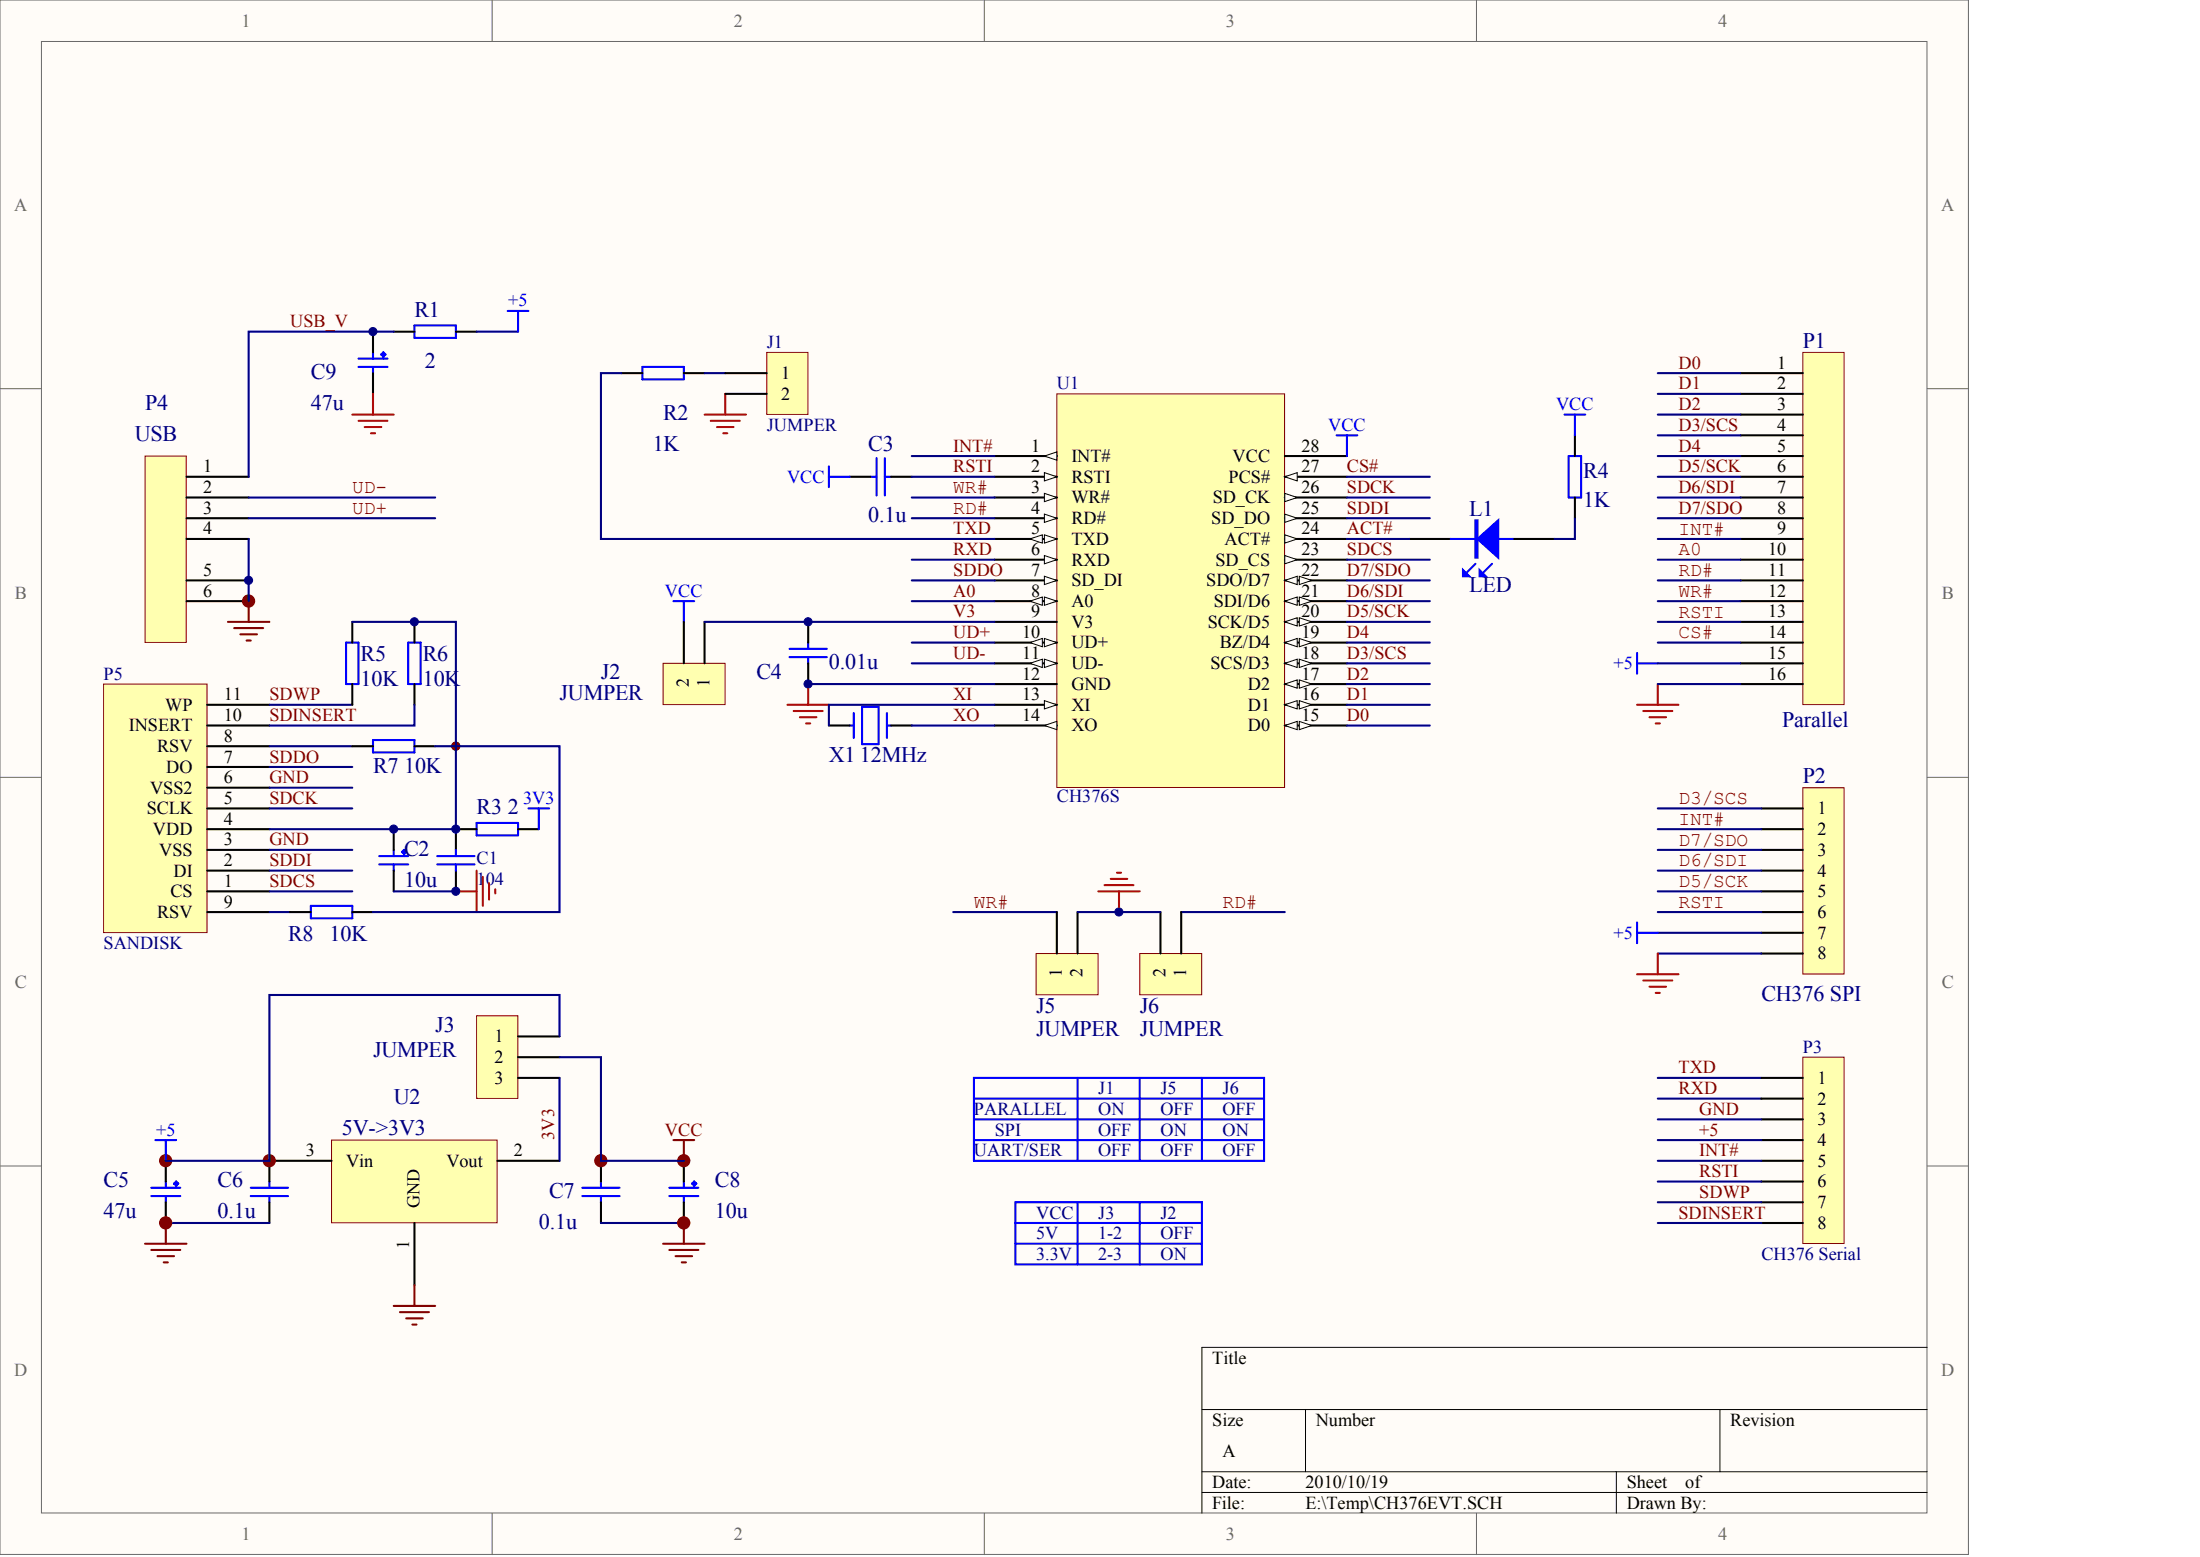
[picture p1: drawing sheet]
<svg xmlns="http://www.w3.org/2000/svg" width="840mm" height="594mm" viewBox="0 0 840 594" stroke-linecap="round" stroke-linejoin="round" font-family="sans-serif">
<g fill="#fffcf8" stroke="#696969" stroke-width=".38">
<path d="M0 0h751.2v593.1h-751.2z"/>
<path d="M15.8 15.8h719.6v561.5h-719.6z"/>
</g>
<path d="M187.8 0v15.8M375.7 0v15.8M563.5 0v15.8M0 148.3h15.8M735.5 148.3h15.8M0 296.6h15.8M735.5 296.6h15.8M0 444.9h15.8M735.5 444.9h15.8M187.8 577.4v15.8M375.7 577.4v15.8M563.5 577.4v15.8" fill="none" stroke="#696969" stroke-width=".38"/>
<path d="M735.5 514.1h-276.8v63.3M458.7 537.8h276.8M498.2 537.8v23.7M656.4 537.8v23.7M458.7 561.5h276.8M458.7 569.5h276.8M616.9 561.5v15.9" fill="none" stroke="#000" stroke-width=".38"/>
<g fill="#000080" stroke="#000080" stroke-width=".38">
<circle cx="63.2" cy="466.6" r="1.54"/>
<circle cx="63.2" cy="442.9" r="1.54"/>
<circle cx="94.9" cy="229.3" r="1.54"/>
<circle cx="102.8" cy="442.9" r="1.54"/>
<circle cx="173.9" cy="284.7" r="1.54"/>
<circle cx="229.3" cy="442.9" r="1.54"/>
<circle cx="260.9" cy="466.6" r="1.54"/>
<circle cx="260.9" cy="442.9" r="1.54"/>
</g>
<g fill="none" stroke="#00f" stroke-width=".79">
<path d="M57.7 456.4h11.1M57.7 453.2h11.1M63.3 450.8v2.4M63.3 456.4v2.3M66.4 451.6l.8 .8 .8-.8M66.4 451.6h1.6M67.2 450.8l-.8 .8M67.2 450.8l.8 .8M67.2 450.8v2.4M95.7 456.4h14.2M95.7 453.2h14.2M102.8 450.8v2.4"/>
<path d="M102.8 456.4v2.3"/>
</g>
<path d="M63.3 442.9v7.9M63.3 458.7v7.9M102.8 442.9v7.9M102.8 458.7v7.9" fill="none" stroke="#000" stroke-width=".79"/>
<path d="M55.4 474.5h15.8M57.7 476.9h11.1M60.1 479.3h6.3M63.3 466.6v7.9M62.5 481.7h1.6" fill="none" stroke="#800000" stroke-width=".79"/>
<path d="M126.5 435h63.2v31.6h-63.2z" fill="#ffffb0" stroke="#800000" stroke-width=".38"/>
<path d="M102.8 442.9h23.7M189.8 442.9h23.7M229.3 442.9v7.9M229.3 458.7v7.9M261 442.9v7.9M261 458.7v7.9M158.2 466.6v23.8" fill="none" stroke="#000" stroke-width=".79"/>
<g fill="none" stroke="#00f" stroke-width=".79">
<path d="M222.2 456.4h14.3M222.2 453.2h14.3M229.3 450.8v2.4M229.3 456.4v2.3M255.4 456.4h11.1M255.4 453.2h11.1M261 450.8v2.4M261 456.4v2.3M264.1 451.6l.8 .8 .8-.8M264.1 451.6h1.6M264.9 450.8l-.8 .8M264.9 450.8l.8 .8"/>
<path d="M264.9 450.8v2.4"/>
</g>
<path d="M257 435h7.9M261 435v7.9M253.1 474.5h15.8M255.4 476.9h11.1M257.8 479.3h6.3M261 466.6v7.9M150.3 498.3h15.8M158.2 490.4v7.9M260.2 481.7h1.6M152.6 500.6h11.1M155 503h6.3M157.4 505.4h1.6" fill="none" stroke="#800000" stroke-width=".79"/>
<path d="M63.3 466.6h39.5M229.3 466.6h31.7" fill="none" stroke="#000080" stroke-width=".79"/>
<g fill="#800000" stroke="#800000" stroke-width=".38">
<circle cx="229.3" cy="442.9" r="2.33"/>
<circle cx="63.2" cy="442.9" r="2.33"/>
<circle cx="63.2" cy="466.6" r="2.33"/>
<circle cx="260.9" cy="442.9" r="2.33"/>
<circle cx="260.9" cy="466.6" r="2.33"/>
<circle cx="102.8" cy="442.9" r="2.33"/>
</g>
<path d="M55.4 174h15.7v71.1h-15.7z" fill="#ffffb0" stroke="#800000" stroke-width=".38"/>
<path d="M150.3 126.6h7.9M174 126.6h7.9M237.3 142.4h7.9M261 142.4h7.9M71.2 181.9h23.7M71.2 189.8h23.7M71.2 197.7h23.7M71.2 205.6h23.7M71.2 221.5h23.7M71.2 229.4h23.7M316.3 276.8h7.9M340.1 276.8h7.9" fill="none" stroke="#000" stroke-width=".79"/>
<path d="M87 237.3h15.8M89.4 239.7h11M94.9 229.4v7.9M91.7 242h6.4M94.1 244.4h1.6" fill="none" stroke="#800000" stroke-width=".79"/>
<path d="M193.8 118.6h7.9M197.7 118.6v8M158.2 124.2h15.8v4.7h-15.8zM245.2 140h15.8v4.7h-15.8zM324.2 276.8h1.6M325.8 272.1v9.5M329 269.7h6.3v14.2h-6.3zM338.5 272.1v9.5M338.5 276.8h1.6M59.3 435h7.9M63.3 435v7.9" fill="none" stroke="#00f" stroke-width=".79"/>
<path d="M150.3 126.6h-55.4v55.3M181.9 126.6h15.8M94.9 189.8h71.2M94.9 197.7h71.2M94.9 205.6v23.8" fill="none" stroke="#000080" stroke-width=".79"/>
<circle cx="94.9" cy="229.3" r="2.33" fill="#800000" stroke="#800000" stroke-width=".38"/>
<path d="M268.9 158.2h15.8M276.8 150.3v7.9M271.3 160.6h11M273.6 162.9h6.4M276 165.3h1.6" fill="none" stroke="#f00" stroke-width=".79"/>
<path d="M688 134.5h15.8v134.3h-15.8z" fill="#ffffb0" stroke="#800000" stroke-width=".38"/>
<g fill="none" stroke="#000" stroke-width=".79">
<path d="M664.3 142.4h23.7M664.3 150.3h23.7M664.3 158.2h23.7M664.3 166.1h23.7M664.3 174h23.7M664.3 181.9h23.7M664.3 189.8h23.7M664.3 197.7h23.7M664.3 205.6h23.7M664.3 213.6h23.7M664.3 221.5h23.7M664.3 229.4h23.7"/>
<path d="M664.3 237.3h23.7M664.3 245.2h23.7M664.3 253.1h23.7M664.3 261h23.7"/>
</g>
<path d="M624.8 249.1v8M624.8 253.1h7.9" fill="none" stroke="#00f" stroke-width=".79"/>
<path d="M624.8 268.9h15.8M627.1 271.3h11.1M629.5 273.7h6.3M631.9 276h1.6M632.7 261v7.9" fill="none" stroke="#f00" stroke-width=".79"/>
<g fill="none" stroke="#000080" stroke-width=".79">
<path d="M632.7 142.4h31.6M632.7 150.3h31.6M632.7 158.2h31.6M632.7 166.1h31.6M632.7 174h31.6M632.7 197.7h31.6M632.7 181.9h31.6M632.7 189.8h31.6M632.7 213.6h31.6M632.7 205.6h31.6M632.7 237.3h31.6M632.7 229.4h31.6"/>
<path d="M632.7 221.5h31.6M632.7 253.1h31.6M632.7 245.2h31.6M632.7 261h31.6"/>
</g>
<path d="M688 300.6h15.8v71.1h-15.8z" fill="#ffffb0" stroke="#800000" stroke-width=".38"/>
<path d="M672.2 308.5h15.8M672.2 316.4h15.8M672.2 324.3h15.8M672.2 332.2h15.8M672.2 340.1h15.8M672.2 348h15.8M672.2 355.9h15.8M672.2 363.8h15.8" fill="none" stroke="#000" stroke-width=".79"/>
<path d="M632.7 308.5h39.5M632.7 316.4h39.5M632.7 324.3h39.5M632.7 332.2h39.5M363.8 348h39.5M450.8 348h39.5M632.7 340.1h39.5M632.7 348h39.5M632.7 355.9h39.5M632.7 363.8h39.5M632.7 411.3h39.5M632.7 419.2h39.5" fill="none" stroke="#000080" stroke-width=".79"/>
<path d="M624.8 352v7.9M624.8 355.9h7.9" fill="none" stroke="#00f" stroke-width=".79"/>
<path d="M421.5 337.7h11.1M423.9 335.4h6.3M426.3 333h1.6M419.2 340.1h15.8M427.1 340.1v7.9M624.8 371.7h15.8M627.1 374.1h11.1M629.5 376.5h6.3M631.9 378.8h1.6M632.7 363.8v7.9" fill="none" stroke="#f00" stroke-width=".79"/>
<path d="M395.4 363.8h23.7v15.8h-23.7z" fill="#ffffb0" stroke="#800000" stroke-width=".38"/>
<path d="M403.3 348v15.8M411.2 348v15.8" fill="none" stroke="#000" stroke-width=".79"/>
<path d="M435 363.8h23.6v15.8h-23.6z" fill="#ffffb0" stroke="#800000" stroke-width=".38"/>
<path d="M442.9 348v15.8M450.8 348v15.8" fill="none" stroke="#000" stroke-width=".79"/>
<path d="M411.2 348h31.7" fill="none" stroke="#000080" stroke-width=".79"/>
<path d="M181.9 387.5h15.7v31.6h-15.7z" fill="#ffffb0" stroke="#800000" stroke-width=".38"/>
<path d="M142.4 126.6v7.9M142.4 142.4v7.9M601 166.1v7.9M601 189.8v7.9M537.8 205.6h15.8M577.3 205.6h15.8M197.7 395.5h15.8M197.7 403.4h15.8M197.7 411.3h15.8" fill="none" stroke="#000" stroke-width=".79"/>
<g fill="none" stroke="#00f" stroke-width=".79">
<path d="M136.8 140h11.1M136.8 136.8h11.1M142.4 134.5v2.3M142.4 140v2.4M145.5 135.3l.8 .7 .8-.7M145.5 135.3h1.6M146.3 134.5l-.8 .8M146.3 134.5l.8 .8M146.3 134.5v2.3M597.1 158.2h7.9M601 158.2v7.9M598.7 174h4.7v15.8h-4.7z"/>
<path d="M553.6 205.6h23.7M563.1 215.1l-3.2 3.2M569.4 215.1l-3.2 3.2"/>
</g>
<path d="M134.4 158.2h15.9M142.4 150.3v7.9M136.8 160.6h11.1M139.2 162.9h6.3M141.6 165.3h1.5" fill="none" stroke="#f00" stroke-width=".79"/>
<g fill="#00f" stroke="#00f" stroke-width=".79">
<path d="M563.9 205.6l7.9-7.1v14.3z"/>
<path d="M558.3 217.5l2.4 2.4h-2.4z"/>
<path d="M564.7 217.5l2.3 2.4h-2.3z"/>
<path d="M563.1 198.5h.8v14.3h-.8z" fill-rule="evenodd"/>
</g>
<path d="M268.9 142.4h7.9M601 197.7v7.9h-7.9M213.5 411.3v31.6" fill="none" stroke="#000080" stroke-width=".79"/>
<path d="M39.5 261h39.5v94.8h-39.5z" fill="#ffffb0" stroke="#800000" stroke-width=".38"/>
<g fill="none" stroke="#000" stroke-width=".79">
<path d="M79.1 276.8h23.7M79.1 268.9h23.7M79.1 292.6h23.7M79.1 284.7h23.7M79.1 316.4h23.7M79.1 308.5h23.7M79.1 300.6h23.7M174 316.4v7.9M79.1 332.2h23.7M79.1 324.3h23.7M174 332.2v7.9M79.1 348h23.7"/>
<path d="M79.1 340.1h23.7"/>
</g>
<path d="M102.8 268.9h31.6M102.8 292.6h31.6M102.8 284.7h31.6M102.8 308.5h31.6M102.8 300.6h31.6M102.8 332.2h31.6M102.8 324.3h31.6M102.8 340.1h31.6M102.8 348h7.9" fill="none" stroke="#000080" stroke-width=".79"/>
<path d="M166.9 329.8h14.2M166.9 326.7h14.2M174 324.3v2.4M174 329.8v2.4" fill="none" stroke="#00f" stroke-width=".79"/>
<path d="M181.9 332.2v15.8M184.3 334.6v11M186.6 336.9v6.4M189 339.3v1.6M174 340.1h7.9" fill="none" stroke="#f00" stroke-width=".79"/>
<path d="M688 403.4h15.8v71.1h-15.8z" fill="#ffffb0" stroke="#800000" stroke-width=".38"/>
<path d="M672.2 411.3h15.8M672.2 419.2h15.8M672.2 427.1h15.8M672.2 435h15.8M672.2 442.9h15.8M672.2 450.8h15.8M672.2 458.7h15.8M672.2 466.6h15.8" fill="none" stroke="#000" stroke-width=".79"/>
<path d="M632.7 427.1h39.5M632.7 435h39.5M632.7 442.9h39.5M632.7 450.8h39.5M632.7 458.7h39.5M632.7 466.6h39.5" fill="none" stroke="#000080" stroke-width=".79"/>
<path d="M292.6 134.5h15.8v23.6h-15.8z" fill="#ffffb0" stroke="#800000" stroke-width=".38"/>
<path d="M276.8 142.4h15.8M276.8 150.3h15.8" fill="none" stroke="#000" stroke-width=".79"/>
<path d="M403.3 150.3h86.9v150.2h-86.9z" fill="#ffffb0" stroke="#800000" stroke-width=".38"/>
<path d="M379.6 174h23.7" fill="none" stroke="#000" stroke-width=".79"/>
<path d="M398.6 174l4.7-1.6v3.2z" fill="#fffcf8" stroke="#000" stroke-width=".38"/>
<path d="M379.6 181.9h23.7" fill="none" stroke="#000" stroke-width=".79"/>
<path d="M398.6 180.3l4.7 1.6-4.7 1.6z" fill="#fffcf8" stroke="#000" stroke-width=".38"/>
<path d="M379.6 189.8h23.7" fill="none" stroke="#000" stroke-width=".79"/>
<path d="M398.6 188.2l4.7 1.6-4.7 1.6z" fill="#fffcf8" stroke="#000" stroke-width=".38"/>
<path d="M379.6 197.7h23.7" fill="none" stroke="#000" stroke-width=".79"/>
<path d="M398.6 196.2l4.7 1.5-4.7 1.6z" fill="#fffcf8" stroke="#000" stroke-width=".38"/>
<path d="M379.6 221.5h23.7" fill="none" stroke="#000" stroke-width=".79"/>
<path d="M398.6 219.9l4.7 1.6-4.7 1.5z" fill="#fffcf8" stroke="#000" stroke-width=".38"/>
<path d="M379.6 229.4h23.7" fill="none" stroke="#000" stroke-width=".79"/>
<g fill="#fffcf8" stroke="#000" stroke-width=".38">
<path d="M398.6 227.8l4.7 1.6-4.7 1.6z"/>
<path d="M393.1 229.4l4.7-1.6v3.2z"/>
</g>
<path d="M379.6 237.3h23.7M379.6 245.2h23.7" fill="none" stroke="#000" stroke-width=".79"/>
<g fill="#fffcf8" stroke="#000" stroke-width=".38">
<path d="M398.6 243.6l4.7 1.6-4.7 1.6z"/>
<path d="M393.1 245.2l4.7-1.6v3.2z"/>
</g>
<path d="M379.6 253.1h23.7" fill="none" stroke="#000" stroke-width=".79"/>
<g fill="#fffcf8" stroke="#000" stroke-width=".38">
<path d="M398.6 251.5l4.7 1.6-4.7 1.6z"/>
<path d="M393.1 253.1l4.7-1.6v3.2z"/>
</g>
<path d="M379.6 205.6h23.7M379.6 261h23.7" fill="none" stroke="#000" stroke-width=".79"/>
<g fill="#fffcf8" stroke="#000" stroke-width=".38">
<path d="M398.6 204.1l4.7 1.5-4.7 1.6z"/>
<path d="M393.1 205.6l4.7-1.5v3.1z"/>
</g>
<path d="M490.3 205.6h23.8" fill="none" stroke="#000" stroke-width=".79"/>
<path d="M490.3 204.1l4.8 1.5-4.8 1.6z" fill="#fffcf8" stroke="#000" stroke-width=".38"/>
<path d="M490.3 189.8h23.8" fill="none" stroke="#000" stroke-width=".79"/>
<path d="M490.3 188.2l4.8 1.6-4.8 1.6z" fill="#fffcf8" stroke="#000" stroke-width=".38"/>
<path d="M490.3 197.7h23.8" fill="none" stroke="#000" stroke-width=".79"/>
<path d="M490.3 196.2l4.8 1.5-4.8 1.6z" fill="#fffcf8" stroke="#000" stroke-width=".38"/>
<path d="M490.3 213.6h23.8" fill="none" stroke="#000" stroke-width=".79"/>
<path d="M490.3 212l4.8 1.6-4.8 1.5z" fill="#fffcf8" stroke="#000" stroke-width=".38"/>
<path d="M379.6 213.6h23.7" fill="none" stroke="#000" stroke-width=".79"/>
<path d="M398.6 212l4.7 1.6-4.7 1.5z" fill="#fffcf8" stroke="#000" stroke-width=".38"/>
<path d="M490.3 229.4h23.8" fill="none" stroke="#000" stroke-width=".79"/>
<g fill="#fffcf8" stroke="#000" stroke-width=".38">
<path d="M490.3 229.4l4.8-1.6v3.2z"/>
<path d="M495.9 227.8l4.7 1.6-4.7 1.6z"/>
</g>
<path d="M490.3 237.3h23.8" fill="none" stroke="#000" stroke-width=".79"/>
<g fill="#fffcf8" stroke="#000" stroke-width=".38">
<path d="M490.3 237.3l4.8-1.6v3.2z"/>
<path d="M495.9 235.7l4.7 1.6-4.7 1.6z"/>
</g>
<path d="M490.3 261h23.8" fill="none" stroke="#000" stroke-width=".79"/>
<g fill="#fffcf8" stroke="#000" stroke-width=".38">
<path d="M490.3 261l4.8-1.6v3.2z"/>
<path d="M495.9 259.4l4.7 1.6-4.7 1.6z"/>
</g>
<path d="M490.3 268.9h23.8" fill="none" stroke="#000" stroke-width=".79"/>
<g fill="#fffcf8" stroke="#000" stroke-width=".38">
<path d="M490.3 268.9l4.8-1.6v3.2z"/>
<path d="M495.9 267.3l4.7 1.6-4.7 1.6z"/>
</g>
<path d="M490.3 276.8h23.8" fill="none" stroke="#000" stroke-width=".79"/>
<g fill="#fffcf8" stroke="#000" stroke-width=".38">
<path d="M490.3 276.8l4.8-1.6v3.2z"/>
<path d="M495.9 275.2l4.7 1.6-4.7 1.6z"/>
</g>
<path d="M379.6 276.8h23.7" fill="none" stroke="#000" stroke-width=".79"/>
<path d="M398.6 276.8l4.7-1.6v3.2z" fill="#fffcf8" stroke="#000" stroke-width=".38"/>
<path d="M379.6 268.9h23.7" fill="none" stroke="#000" stroke-width=".79"/>
<path d="M398.6 267.3l4.7 1.6-4.7 1.6z" fill="#fffcf8" stroke="#000" stroke-width=".38"/>
<path d="M490.3 221.5h23.8" fill="none" stroke="#000" stroke-width=".79"/>
<g fill="#fffcf8" stroke="#000" stroke-width=".38">
<path d="M490.3 221.5l4.8-1.6v3.1z"/>
<path d="M495.9 219.9l4.7 1.6-4.7 1.5z"/>
</g>
<path d="M490.3 181.9h23.8" fill="none" stroke="#000" stroke-width=".79"/>
<path d="M490.3 181.9l4.8-1.6v3.2z" fill="#fffcf8" stroke="#000" stroke-width=".38"/>
<path d="M490.3 174h23.8M490.3 245.2h23.8" fill="none" stroke="#000" stroke-width=".79"/>
<g fill="#fffcf8" stroke="#000" stroke-width=".38">
<path d="M490.3 245.2l4.8-1.6v3.2z"/>
<path d="M495.9 243.6l4.7 1.6-4.7 1.6z"/>
</g>
<path d="M490.3 253.1h23.8" fill="none" stroke="#000" stroke-width=".79"/>
<g fill="#fffcf8" stroke="#000" stroke-width=".38">
<path d="M490.3 253.1l4.8-1.6v3.2z"/>
<path d="M495.9 251.5l4.7 1.6-4.7 1.6z"/>
</g>
<g fill="none" stroke="#00f" stroke-width=".79">
<path d="M316.3 178v7.9M334.5 174.8v14.2M337.7 174.8v14.2M510.1 166.1h7.9M514.1 166.1v7.9M316.3 181.9h7.9M332.2 181.9h2.3M337.7 181.9h2.4M257 229.4h7.9M261 229.4v7.9M301.3 250.7h14.2M301.3 247.6h14.2"/>
<path d="M308.4 245.2v2.4M308.4 250.7v2.4"/>
</g>
<path d="M324.2 181.9h8M340.1 181.9h7.9M308.4 237.3v7.9M308.4 253.1v7.9" fill="none" stroke="#000" stroke-width=".79"/>
<path d="M348 181.9h31.6" fill="none" stroke="#000080" stroke-width=".79"/>
<path d="M300.5 268.9h15.8M302.9 271.3h11.1M305.3 273.7h6.3M307.6 276h1.6M308.4 261v7.9" fill="none" stroke="#f00" stroke-width=".79"/>
<path d="M253.1 253.1h23.6v15.7h-23.6z" fill="#ffffb0" stroke="#800000" stroke-width=".38"/>
<g fill="none" stroke="#000" stroke-width=".79">
<path d="M134.4 237.3v7.9M158.2 237.3v7.9M261 237.3v15.8M268.9 237.3v15.8M134.4 261v7.9M158.2 261v7.9M134.4 284.7h8M158.2 284.7h7.9M150.3 316.4v7.9M174 316.4h7.9M197.7 316.4h7.9M150.3 332.2v7.9"/>
<path d="M110.7 348h7.9M134.4 348h8"/>
</g>
<g fill="none" stroke="#000080" stroke-width=".79">
<path d="M237.3 142.4h-8v63.2h150.3M348 174h31.6M348 197.7h31.6M348 189.8h31.6M514.1 197.7h31.6M514.1 189.8h31.6M514.1 181.9h31.6M348 213.6h31.6M514.1 213.6h31.6M514.1 205.6h23.7M134.4 237.3h39.6v79.1h-71.2M268.9 237.3h110.7"/>
<path d="M348 229.4h31.6M348 221.5h31.6M514.1 237.3h31.6M514.1 229.4h31.6M514.1 221.5h31.6M348 253.1h31.6M348 245.2h31.6M514.1 253.1h31.6M514.1 245.2h31.6M158.2 268.9v7.9h-55.4M308.4 261h71.2M348 276.8h31.6"/>
<path d="M379.6 268.9h-63.3v7.9M514.1 261h31.6M514.1 276.8h31.6M514.1 268.9h31.6M166.1 284.7h47.4v63.3h-71.1M150.3 340.1h23.7M213.5 395.5v-15.9h-110.7v63.3h-39.5M213.5 403.4h15.8v39.5h31.7"/>
</g>
<g fill="none" stroke="#00f" stroke-width=".79">
<path d="M132.1 245.2h4.7v15.8h-4.7zM155.8 245.2h4.7v15.8h-4.7zM142.4 282.4h15.8v4.7h-15.8zM181.9 314h15.8v4.7h-15.8zM201.7 308.5h7.9M205.6 308.5v7.9M144.7 329.8h11.1M144.7 326.7h11.1M150.3 324.3v2.4M150.3 329.8v2.4M153.4 325.1l.8 .8 .8-.8M153.4 325.1h1.6"/>
<path d="M154.2 324.3l-.8 .8M154.2 324.3l.8 .8M154.2 324.3v2.4M118.6 345.6h15.8v4.8h-15.8zM371.7 411.3h110.7v31.6h-110.7zM371.7 419.2h110.7M411.2 411.3v31.6M435 411.3v31.6M458.7 411.3v31.6M371.7 427.1h110.7M371.7 435h110.7M387.5 458.7h71.2v23.8h-71.2z"/>
<path d="M411.2 458.7v23.8M435 458.7v23.8M387.5 466.6h71.2M387.5 474.5h71.2"/>
</g>
<circle cx="173.9" cy="284.7" r="1.54" fill="#800000" stroke="#800000" stroke-width=".38"/>
<g fill="#000080" stroke="#000080" stroke-width=".38">
<circle cx="94.9" cy="221.4" r="1.54"/>
<circle cx="142.3" cy="126.5" r="1.54"/>
<circle cx="150.2" cy="316.3" r="1.54"/>
<circle cx="158.1" cy="237.2" r="1.54"/>
<circle cx="173.9" cy="340.1" r="1.54"/>
<circle cx="173.9" cy="316.3" r="1.54"/>
<circle cx="308.4" cy="261" r="1.54"/>
<circle cx="308.4" cy="237.2" r="1.54"/>
<circle cx="427" cy="348" r="1.54"/>
</g>
<g font-size="8.5" fill="#000080">
<text x="158.2" y="120.8">R1</text>
<text x="688" y="132.7">P1</text>
<text x="162.1" y="140.6">2</text>
<text x="118.6" y="144.5">C9</text>
<text x="55.4" y="156.4">P4</text>
<text x="118.6" y="156.4">47u</text>
<text x="253.1" y="160.4">R2</text>
<text x="51.4" y="168.3">USB</text>
<text x="249.1" y="172.2">1K</text>
<text x="331.4" y="172.2">C3</text>
<text x="604.2" y="182.5">R4</text>
<text x="560.7" y="196.7">L1</text>
<text x="604.2" y="193.6">1K</text>
<text x="331.4" y="199.1">0.1u</text>
<text x="560.7" y="226">LED</text>
<text x="137.6" y="252.1">R5</text>
<text x="161.3" y="252.1">R6</text>
<text x="316.3" y="255.3">0.01u</text>
<text x="137.6" y="261.6">10K</text>
<text x="161.3" y="261.6">10K</text>
<text x="229.3" y="259.2">J2</text>
<text x="288.7" y="259.2">C4</text>
<text x="213.5" y="267.1">JUMPER</text>
<text x="680.1" y="277.4">Parallel</text>
<text x="316.3" y="290.8">X1</text>
<text x="328.2" y="290.8">12MHz</text>
<text x="142.4" y="294.8">R7</text>
<text x="154.2" y="294.8">10K</text>
<text x="688" y="298.8">P2</text>
<text x="181.9" y="310.6">R3</text>
<text x="193.8" y="310.6">2</text>
<text x="154.2" y="326.4">C2</text>
<text x="154.2" y="338.3">10u</text>
<text x="109.9" y="358.9">R8</text>
<text x="125.7" y="358.9">10K</text>
<text x="672.2" y="381.8">CH376 SPI</text>
<text x="395.4" y="386.5">J5</text>
<text x="435" y="386.5">J6</text>
<text x="166.1" y="393.7">J3</text>
<text x="395.4" y="395.2">JUMPER</text>
<text x="435" y="395.2">JUMPER</text>
<text x="142.4" y="403.2">JUMPER</text>
<text x="150.3" y="421.3">U2</text>
<text x="130.5" y="433.2">5V-&gt;3V3</text>
<text x="39.5" y="453">C5</text>
<text x="83" y="453">C6</text>
<text x="272.8" y="453">C8</text>
<text x="209.6" y="456.9">C7</text>
<text x="39.5" y="464.8">47u</text>
<text x="83" y="464.8">0.1u</text>
<text x="272.8" y="464.8">10u</text>
<text x="205.6" y="468.8">0.1u</text>
</g>
<g font-size="7.4" fill="#800000">
<text x="134.4" y="188.2">UD-</text>
<text x="363.8" y="188.2">WR#</text>
<text x="134.4" y="196.1">UD+</text>
<text x="363.8" y="196.1">RD#</text>
<text x="640.6" y="204">INT#</text>
<text x="640.6" y="211.9">A0</text>
<text x="640.6" y="219.8">RD#</text>
<text x="640.6" y="227.7">WR#</text>
<text x="640.6" y="235.6">RSTI</text>
<text x="640.6" y="243.6">CS#</text>
<text x="640.6" y="306.8">D3/SCS</text>
<text x="640.6" y="314.7">INT#</text>
<text x="640.6" y="322.6">D7/SDO</text>
<text x="640.6" y="330.5">D6/SDI</text>
<text x="640.6" y="338.5">D5/SCK</text>
<text x="371.7" y="346.4">WR#</text>
<text x="466.6" y="346.4">RD#</text>
<text x="640.6" y="346.4">RSTI</text>
</g>
<g font-size="7" fill="#696969">
<text x="92.2" y="10.2">1</text>
<text x="280" y="10.2">2</text>
<text x="467.9" y="10.2">3</text>
<text x="655.7" y="10.2">4</text>
<text x="5.4" y="80.3">A</text>
<text x="740.9" y="80.3">A</text>
<text x="5.6" y="228.6">B</text>
<text x="741.1" y="228.6">B</text>
<text x="5.6" y="376.9">C</text>
<text x="741.1" y="376.9">C</text>
<text x="5.4" y="525.2">D</text>
<text x="740.9" y="525.2">D</text>
<text x="92.2" y="587.5">1</text>
<text x="280" y="587.5">2</text>
<text x="467.9" y="587.5">3</text>
<text x="655.7" y="587.5">4</text>
</g>
<g font-size="7" fill="#00f">
<text x="194" y="116.9">+5</text>
<text x="593.8" y="156.5">VCC</text>
<text x="506.9" y="164.4">VCC</text>
<text x="300.4" y="184.2">VCC</text>
<text x="253.8" y="227.7">VCC</text>
<text x="615.8" y="255.3">+5</text>
<text x="199.6" y="306.8">3V3</text>
<text x="615.8" y="358.2">+5</text>
<text x="59.6" y="433.3">+5</text>
</g>
<g font-size="7" fill="#800000">
<text x="110.7" y="124.8">USB_V</text>
<text x="640.6" y="140.7">D0</text>
<text x="640.6" y="148.6">D1</text>
<text x="640.6" y="156.5">D2</text>
<text x="640.6" y="164.4">D3/SCS</text>
<text x="363.8" y="172.3">INT#</text>
<text x="640.6" y="172.3">D4</text>
<text x="363.8" y="180.2">RSTI</text>
<text x="514.1" y="180.2">CS#</text>
<text x="640.6" y="180.2">D5/SCK</text>
<text x="514.1" y="188.1">SDCK</text>
<text x="640.6" y="188.1">D6/SDI</text>
<text x="514.1" y="196">SDDI</text>
<text x="640.6" y="196">D7/SDO</text>
<text x="363.8" y="203.9">TXD</text>
<text x="514.1" y="203.9">ACT#</text>
<text x="363.8" y="211.8">RXD</text>
<text x="514.1" y="211.8">SDCS</text>
<text x="363.8" y="219.8">SDDO</text>
<text x="514.1" y="219.8">D7/SDO</text>
<text x="363.8" y="227.7">A0</text>
<text x="514.1" y="227.7">D6/SDI</text>
<text x="363.8" y="235.6">V3</text>
<text x="514.1" y="235.6">D5/SCK</text>
<text x="363.8" y="243.5">UD+</text>
<text x="514.1" y="243.5">D4</text>
<text x="363.8" y="251.4">UD-</text>
<text x="514.1" y="251.4">D3/SCS</text>
<text x="514.1" y="259.3">D2</text>
<text x="102.8" y="267.2">SDWP</text>
<text x="363.8" y="267.2">XI</text>
<text x="514.1" y="267.2">D1</text>
<text x="102.8" y="275.1">SDINSERT</text>
<text x="363.8" y="275.1">XO</text>
<text x="514.1" y="275.1">D0</text>
<text x="102.8" y="290.9">SDDO</text>
<text x="102.8" y="298.8">GND</text>
<text x="102.8" y="306.8">SDCK</text>
<text x="102.8" y="322.6">GND</text>
<text x="102.8" y="330.5">SDDI</text>
<text x="102.8" y="338.4">SDCS</text>
<text x="640.6" y="409.6">TXD</text>
<text x="640.6" y="417.5">RXD</text>
<text x="648.5" y="425.4">GND</text>
<text x="253.8" y="433.3">VCC</text>
<text x="648.5" y="433.3">+5</text>
<text x="648.5" y="441.2">INT#</text>
<text x="648.5" y="449.1">RSTI</text>
<text x="648.5" y="457">SDWP</text>
<text x="640.6" y="464.9">SDINSERT</text>
</g>
<g font-size="7" fill="#000080">
<text x="292.6" y="132.8">J1</text>
<text x="403.3" y="148.6">U1</text>
<text x="292.6" y="164.4">JUMPER</text>
<text x="39.5" y="259.3">P5</text>
<text x="403.3" y="306">CH376S</text>
<text x="181.9" y="329.7">C1</text>
<text x="181.9" y="337.6">104</text>
<text x="39.5" y="362.1">SANDISK</text>
<text x="688" y="401.7">P3</text>
<text x="419.2" y="417.5">J1</text>
<text x="442.9" y="417.5">J5</text>
<text x="466.6" y="417.5">J6</text>
<text x="371.7" y="425.4">PARALLEL</text>
<text x="419.2" y="425.4">ON</text>
<text x="442.9" y="425.4">OFF</text>
<text x="466.6" y="425.4">OFF</text>
<text x="379.6" y="433.3">SPI</text>
<text x="419.2" y="433.3">OFF</text>
<text x="442.9" y="433.3">ON</text>
<text x="466.6" y="433.3">ON</text>
<text x="371.7" y="441.2">UART/SER</text>
<text x="419.2" y="441.2">OFF</text>
<text x="442.9" y="441.2">OFF</text>
<text x="466.6" y="441.2">OFF</text>
<text x="395.4" y="464.9">VCC</text>
<text x="419.2" y="464.9">J3</text>
<text x="442.9" y="464.9">J2</text>
<text x="395.4" y="472.8">5V</text>
<text x="419.2" y="472.8">1-2</text>
<text x="442.9" y="472.8">OFF</text>
<text x="395.4" y="480.7">3.3V</text>
<text x="419.2" y="480.7">2-3</text>
<text x="442.9" y="480.7">ON</text>
<text x="672.2" y="480.7">CH376 Serial</text>
</g>
<g font-size="7">
<text x="678.2" y="140.7">1</text>
<text x="298.2" y="144.6">1</text>
<text x="678.2" y="148.6">2</text>
<text x="298.2" y="152.5">2</text>
<text x="678.2" y="156.5">3</text>
<text x="678.2" y="164.4">4</text>
<text x="393.5" y="172.3">1</text>
<text x="496.7" y="172.3">28</text>
<text x="678.2" y="172.3">5</text>
<text x="408.9" y="176.3">INT#</text>
<text x="470.4" y="176.3">VCC</text>
<text x="77.5" y="180.2">1</text>
<text x="393.5" y="180.2">2</text>
<text x="408.9" y="184.2">RSTI</text>
<text x="468.8" y="184.2">PCS#</text>
<text x="496.7" y="180.2">27</text>
<text x="678.2" y="180.2">6</text>
<text x="77.5" y="188.1">2</text>
<text x="393.5" y="188.1">3</text>
<text x="496.7" y="188.1">26</text>
<text x="678.2" y="188.1">7</text>
<text x="77.5" y="196">3</text>
<text x="393.5" y="196">4</text>
<text x="408.9" y="192.1">WR#</text>
<text x="462.8" y="192.1">SD_CK</text>
<text x="496.7" y="196">25</text>
<text x="678.2" y="196">8</text>
<text x="77.5" y="203.9">4</text>
<text x="393.5" y="203.9">5</text>
<text x="408.9" y="200">RD#</text>
<text x="462.3" y="200">SD_DO</text>
<text x="496.7" y="203.9">24</text>
<text x="678.2" y="203.9">9</text>
<text x="408.9" y="207.9">TXD</text>
<text x="467.3" y="207.9">ACT#</text>
<text x="393.5" y="211.8">6</text>
<text x="408.9" y="215.8">RXD</text>
<text x="463.8" y="215.8">SD_CS</text>
<text x="496.7" y="211.8">23</text>
<text x="674.8" y="211.8">10</text>
<text x="77.5" y="219.8">5</text>
<text x="393.5" y="219.8">7</text>
<text x="496.7" y="219.8">22</text>
<text x="674.8" y="219.8">11</text>
<text x="77.5" y="227.7">6</text>
<text x="393.5" y="227.7">8</text>
<text x="408.9" y="223.7">SD_DI</text>
<text x="460.4" y="223.7">SDO/D7</text>
<text x="496.7" y="227.7">21</text>
<text x="674.8" y="227.7">12</text>
<text x="408.9" y="231.6">A0</text>
<text x="463.2" y="231.6">SDI/D6</text>
<text x="393.5" y="235.6">9</text>
<text x="408.9" y="239.5">V3</text>
<text x="460.9" y="239.5">SCK/D5</text>
<text x="496.7" y="235.6">20</text>
<text x="674.8" y="235.6">13</text>
<text x="390" y="243.5">10</text>
<text x="496.7" y="243.5">19</text>
<text x="674.8" y="243.5">14</text>
<text x="390" y="251.4">11</text>
<text x="408.9" y="247.4">UD+</text>
<text x="465.5" y="247.4">BZ/D4</text>
<text x="496.7" y="251.4">18</text>
<text x="674.8" y="251.4">15</text>
<text x="408.9" y="255.3">UD-</text>
<text x="461.9" y="255.3">SCS/D3</text>
<text x="390" y="259.3">12</text>
<text x="408.9" y="263.3">GND</text>
<text x="476.3" y="263.3">D2</text>
<text x="496.7" y="259.3">17</text>
<text x="674.8" y="259.3">16</text>
<text x="85.4" y="267.2">11</text>
<text x="390" y="267.2">13</text>
<text x="496.7" y="267.2">16</text>
<text x="63" y="271.2">WP</text>
<text x="85.4" y="275.1">10</text>
<text x="390" y="275.1">14</text>
<text x="408.9" y="271.2">XI</text>
<text x="476.3" y="271.2">D1</text>
<text x="496.7" y="275.1">15</text>
<text x="49.2" y="279.1">INSERT</text>
<text x="408.9" y="279.1">XO</text>
<text x="476.3" y="279.1">D0</text>
<text x="59.9" y="287">RSV</text>
<text x="85.4" y="283">8</text>
<text x="85.4" y="290.9">7</text>
<text x="63.4" y="294.9">DO</text>
<text x="85.4" y="298.8">6</text>
<text x="57.3" y="302.8">VSS2</text>
<text x="56" y="310.7">SCLK</text>
<text x="85.4" y="306.8">5</text>
<text x="693.6" y="310.7">1</text>
<text x="85.4" y="314.7">4</text>
<text x="58.4" y="318.6">VDD</text>
<text x="85.4" y="322.6">3</text>
<text x="693.6" y="318.6">2</text>
<text x="60.7" y="326.5">VSS</text>
<text x="693.6" y="326.5">3</text>
<text x="66.3" y="334.4">DI</text>
<text x="85.4" y="330.5">2</text>
<text x="693.6" y="334.4">4</text>
<text x="85.4" y="338.4">1</text>
<text x="65" y="342.3">CS</text>
<text x="85.4" y="346.3">9</text>
<text x="693.6" y="342.3">5</text>
<text x="59.9" y="350.3">RSV</text>
<text x="693.6" y="350.3">6</text>
<text x="693.6" y="358.2">7</text>
<text x="693.6" y="366.1">8</text>
<text x="188.7" y="397.7">1</text>
<text x="188.7" y="405.6">2</text>
<text x="188.7" y="413.5">3</text>
<text x="693.6" y="413.5">1</text>
<text x="693.6" y="421.4">2</text>
<text x="693.6" y="429.3">3</text>
<text x="693.6" y="437.2">4</text>
<text x="116.7" y="441.2">3</text>
<text x="196.1" y="441.2">2</text>
<text x="132.1" y="445.2">Vin</text>
<text x="170.3" y="445.2">Vout</text>
<text x="693.6" y="445.2">5</text>
<text x="693.6" y="453.1">6</text>
<text x="693.6" y="461">7</text>
<text x="693.6" y="468.9">8</text>
<text x="462.6" y="520.3">Title</text>
<text x="462.6" y="544">Size</text>
<text x="502.2" y="544">Number</text>
<text x="660.4" y="544">Revision</text>
<text x="466.6" y="555.9">A</text>
<text x="462.6" y="567.7">Date:</text>
<text x="498.2" y="567.7">2010/10/19</text>
<text x="620.8" y="567.7">Sheet</text>
<text x="643.2" y="567.7">of</text>
<text x="462.6" y="575.7">File:</text>
<text x="498.2" y="575.7">E:\Temp\CH376EVT.SCH</text>
<text x="620.8" y="575.7">Drawn By:</text>
</g>
<g font-size="6.9">
<text x="262.9" y="262.2" transform="rotate(-90 262.9 262.2)">2</text>
<text x="270.8" y="262.2" transform="rotate(-90 270.8 262.2)">1</text>
<text x="405.3" y="372.9" transform="rotate(-90 405.3 372.9)">1</text>
<text x="413.2" y="372.9" transform="rotate(-90 413.2 372.9)">2</text>
<text x="444.8" y="372.9" transform="rotate(-90 444.8 372.9)">2</text>
<text x="452.7" y="372.9" transform="rotate(-90 452.7 372.9)">1</text>
<text x="160.1" y="461.1" transform="rotate(-90 160.1 461.1)">GND</text>
<text x="156.2" y="476.5" transform="rotate(-90 156.2 476.5)">1</text>
</g>
<text font-size="6.9" fill="#800000" x="211.5" y="435" transform="rotate(-90 211.5 435)">3V3</text>
</svg>
